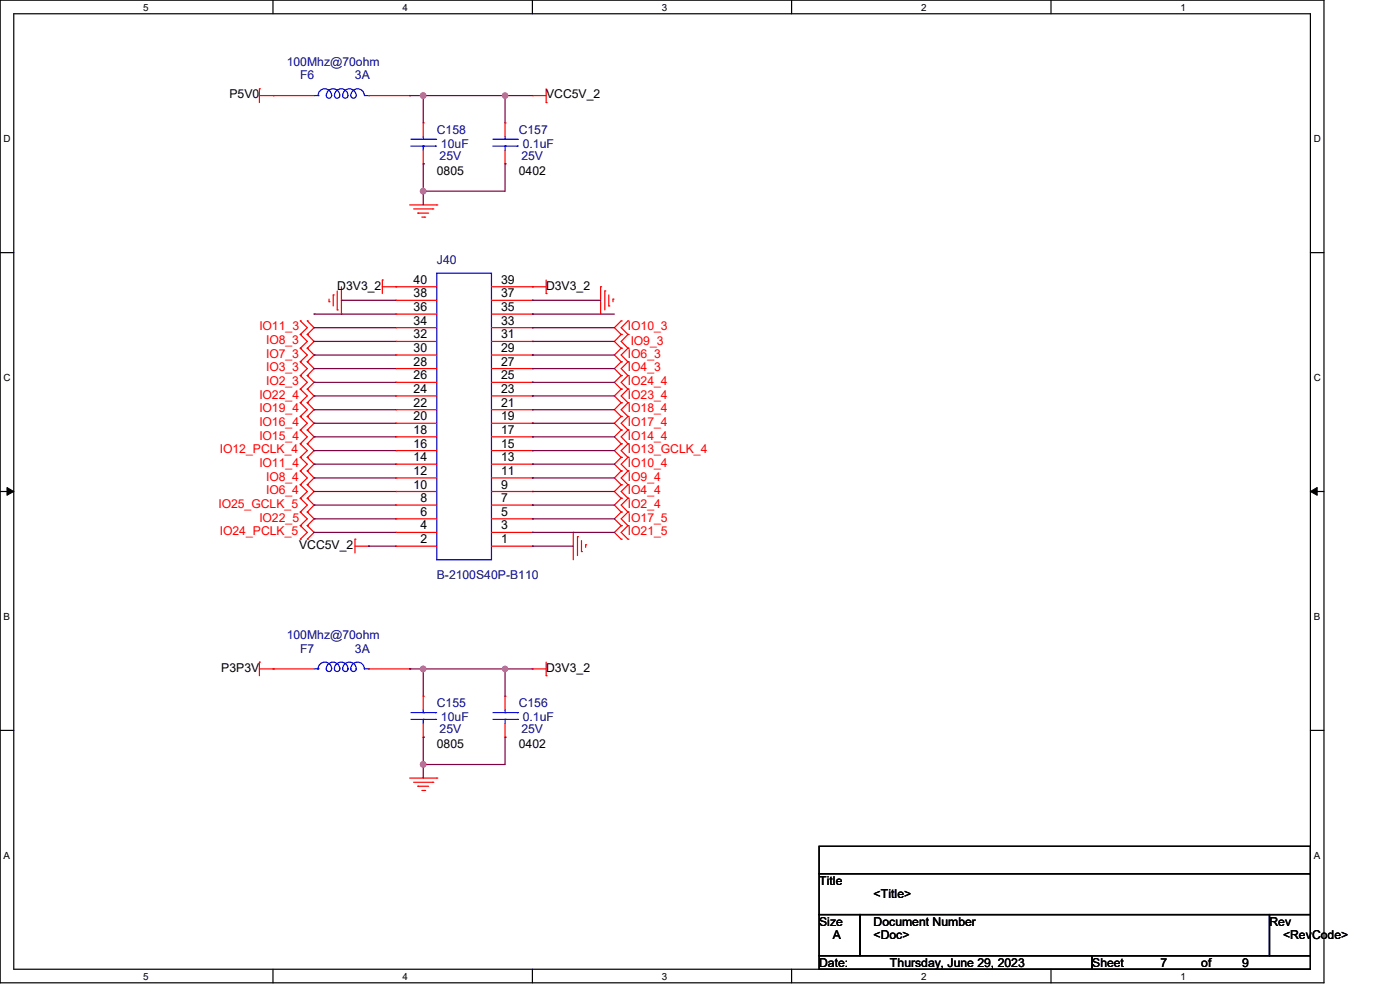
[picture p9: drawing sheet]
<svg xmlns="http://www.w3.org/2000/svg" width="297mm" height="210mm" viewBox="0 0 297 210" stroke-linecap="round" stroke-linejoin="round" font-family="sans-serif">
<path d="M0 0h280.9v208.5h-280.9zM2.9 2.9h275.1v202.7h-275.1z" fill="none" stroke="#000" stroke-width=".25"/>
<g fill="#fff">
<path d="M30.4 .3h1.1v2.4h-1.1z"/>
<path d="M30.4 205.9h1.1v2.3h-1.1z"/>
</g>
<path d="M57.9 0v2.9M57.9 205.6v2.9" fill="none" stroke="#000" stroke-width=".25"/>
<g fill="#fff">
<path d="M85.4 .3h1.1v2.4h-1.1z"/>
<path d="M85.4 205.9h1.1v2.3h-1.1z"/>
</g>
<path d="M112.9 0v2.9M112.9 205.6v2.9" fill="none" stroke="#000" stroke-width=".25"/>
<g fill="#fff">
<path d="M140.4 .3h1.2v2.4h-1.2z"/>
<path d="M140.4 205.9h1.2v2.3h-1.2z"/>
</g>
<path d="M167.9 0v2.9M167.9 205.6v2.9" fill="none" stroke="#000" stroke-width=".25"/>
<g fill="#fff">
<path d="M195.4 .3h1.2v2.4h-1.2z"/>
<path d="M195.4 205.9h1.2v2.3h-1.2z"/>
</g>
<path d="M223 0v2.9M223 205.6v2.9" fill="none" stroke="#000" stroke-width=".25"/>
<g fill="#fff">
<path d="M250.4 .3h1.2v2.4h-1.2z"/>
<path d="M250.4 205.9h1.2v2.3h-1.2z"/>
<path d="M.8 28.2h1.4v2.4h-1.4z"/>
<path d="M278.7 28.2h1.5v2.4h-1.5z"/>
<path d="M.8 78.9h1.4v2.3h-1.4z"/>
<path d="M278.7 78.9h1.5v2.3h-1.5z"/>
</g>
<path d="M0 53.6h2.9M278 53.6h2.9" fill="none" stroke="#000" stroke-width=".25"/>
<g fill="#fff">
<path d="M.8 129.6h1.3v2.3h-1.3z"/>
<path d="M278.7 129.6h1.4v2.3h-1.4z"/>
</g>
<path d="M0 104.3h2.9M278 104.3h2.9" fill="none" stroke="#000" stroke-width=".25"/>
<path d="M1.5 103.4l1.4 .9-1.4 .8zM278 104.3l1.4-.9v1.7z" fill="#000" stroke="#000" stroke-width=".21"/>
<g fill="#fff">
<path d="M.8 180.3h1.3v2.3h-1.3z"/>
<path d="M278.7 180.3h1.4v2.3h-1.4z"/>
</g>
<path d="M0 154.9h2.9M278 154.9h2.9M173.8 179.5h104.2v5.8h-104.2zM173.8 185.3h104.2v8.7h-104.2zM173.8 194h8.7v8.7h-8.7zM182.5 194h86.8v8.7h-86.8zM269.3 194h8.7v8.7h-8.7zM173.8 202.7h57.9v2.9h-57.9zM231.7 202.7h46.3v2.9h-46.3z" fill="none" stroke="#000" stroke-width=".25"/>
<g fill="none" stroke="#f00" stroke-width=".25">
<path d="M55 18.8h.1M55 18.8v3M115.9 18.8v3M55 20.3h11.6M58 20.3h.1M78.2 20.3h8.7M86.9 20.3h.1M89.8 26.1h.1M89.8 34.8h.1M89.8 26.1v2.9M89.8 31.9v2.9M107.1 26.1h.1"/>
<path d="M107.1 34.8h.1M107.1 26.1v2.9M107.1 31.9v2.9M112.9 20.3h.1M112.9 20.3h3M115.9 21.8h.1M81.1 59.4h.1M81.1 59.4v2.9M86.9 43.5h5.8M87.8 44.3h4M88.6 45.2h.1M88.6 45.2h2.3"/>
<path d="M89.5 46.1h.6M90.1 46.1h.1M91.8 44.3h.1M92.7 43.5h.1M115.9 59.4v2.9M63.7 79.7h.1M63.7 68.1h.1M63.7 71h.1M63.7 73.9h.1M63.7 76.8h.1M63.7 79.7l1.5 1.4-1.5 1.4M63.7 68.1l1.5 1.4-1.5 1.5"/>
<path d="M63.7 73.9l1.5 1.4-1.5 1.5M63.7 76.8l1.5 1.4-1.5 1.5M63.7 71l1.5 1.4-1.5 1.5M65.2 79.7h.1M65.2 71h.1M65.2 68.1h.1M65.2 76.8h.1M65.2 73.9h.1M65.2 79.7l1.4 1.4-1.4 1.4M65.2 68.1l1.4 1.4-1.4 1.5M65.2 73.9l1.4 1.4-1.4 1.5M65.2 76.8l1.4 1.4-1.4 1.5"/>
<path d="M65.2 71l1.4 1.4-1.4 1.5M69.8 64h.1M69.8 63.5v.5M70.7 62.6h.1M70.7 62.6v2.3M71.5 65.7h.1M71.5 61.7v4M72.4 66.6h.1M72.4 60.8v5.8M81.1 60.8h11.6M84 60.8h.1M84 78.2h.1"/>
<path d="M84 75.3h.1M84 72.4h.1M84 69.5h.1M84 66.6h.1M84 63.7h.1M84 78.2h8.7M84 75.3h8.7M84 72.4h8.7M84 69.5h8.7M84 66.6h8.7M84 63.7h8.7M104.3 60.8h11.6"/>
<path d="M104.3 78.2h8.6M104.3 75.3h8.6M104.3 72.4h8.6M104.3 69.5h8.6M104.3 66.6h8.6M104.3 63.7h8.6M112.9 60.8h.1M112.9 78.2h.1M112.9 75.3h.1M112.9 72.4h.1M112.9 69.5h.1M112.9 66.6h.1"/>
<path d="M112.9 63.7h.1M115.9 62.3h.1M127.4 60.8h.1M127.4 60.8v5.8M128.3 61.7h.1M128.3 61.7v4M129.2 64.9h.1M129.2 62.6v2.3M130 63.5h.1M130 63.5v.5M131.8 79.7h.1M131.8 68.1h.1"/>
<path d="M131.8 71h.1M131.8 73.9h.1M131.8 76.8h.1M131.8 79.7l-1.5 1.4 1.5 1.4M131.8 68.1l-1.5 1.4 1.5 1.5M131.8 73.9l-1.5 1.4 1.5 1.5M131.8 71l-1.5 1.4 1.5 1.5M131.8 76.8l-1.5 1.4 1.5 1.5M133.2 79.7h.1M133.2 71h.1M133.2 68.1h.1M133.2 76.8h.1"/>
<path d="M133.2 73.9h.1M133.2 79.7l-1.4 1.4 1.4 1.4M133.2 68.1l-1.4 1.4 1.4 1.5M133.2 73.9l-1.4 1.4 1.4 1.5M133.2 71l-1.4 1.4 1.4 1.5M133.2 76.8l-1.4 1.4 1.4 1.5M63.7 91.2h.1M63.7 94.1h.1M63.7 85.4h.1M63.7 88.3h.1M63.7 82.5h.1M63.7 99.9h.1"/>
<path d="M63.7 97h.1M63.7 91.2l1.5 1.5-1.5 1.4M63.7 85.4l1.5 1.5-1.5 1.4M63.7 88.3l1.5 1.5-1.5 1.4M63.7 82.5l1.5 1.5-1.5 1.4M63.7 99.9l1.5 1.5-1.5 1.4M63.7 94.1l1.5 1.5-1.5 1.4M63.7 97l1.5 1.5-1.5 1.4M65.2 94.1h.1M65.2 91.2h.1M65.2 88.3h.1M65.2 85.4h.1"/>
<path d="M65.2 82.5h.1M65.2 99.9h.1M65.2 97h.1M65.2 91.2l1.4 1.5-1.4 1.4M65.2 85.4l1.4 1.5-1.4 1.4M65.2 88.3l1.4 1.5-1.4 1.4M65.2 82.5l1.4 1.5-1.4 1.4M65.2 99.9l1.4 1.5-1.4 1.4M65.2 94.1l1.4 1.5-1.4 1.4M65.2 97l1.4 1.5-1.4 1.4M84 98.5h.1M84 95.6h.1"/>
<path d="M84 92.7h.1M84 89.8h.1M84 86.9h.1M84 84h.1M84 81.1h.1M84 98.5h8.7M84 95.6h8.7M84 92.7h8.7M84 89.8h8.7M84 86.9h8.7M84 84h8.7M84 81.1h8.7"/>
<path d="M104.3 98.5h8.6M104.3 95.6h8.6M104.3 92.7h8.6M104.3 89.8h8.6M104.3 86.9h8.6M104.3 84h8.6M104.3 81.1h8.6M112.9 98.5h.1M112.9 95.6h.1M112.9 92.7h.1M112.9 89.8h.1M112.9 86.9h.1"/>
<path d="M112.9 84h.1M112.9 81.1h.1M131.8 82.5h.1M131.8 85.4h.1M131.8 88.3h.1M131.8 94.1h.1M131.8 97h.1M131.8 91.2h.1M131.8 99.9h.1M131.8 85.4l-1.5 1.5 1.5 1.4M131.8 82.5l-1.5 1.5 1.5 1.4M131.8 94.1l-1.5 1.5 1.5 1.4"/>
<path d="M131.8 88.3l-1.5 1.5 1.5 1.4M131.8 99.9l-1.5 1.5 1.5 1.4M131.8 91.2l-1.5 1.5 1.5 1.4M131.8 97l-1.5 1.5 1.5 1.4M133.2 82.5h.1M133.2 88.3h.1M133.2 85.4h.1M133.2 97h.1M133.2 94.1h.1M133.2 91.2h.1M133.2 99.9h.1M133.2 85.4l-1.4 1.5 1.4 1.4"/>
<path d="M133.2 82.5l-1.4 1.5 1.4 1.4M133.2 94.1l-1.4 1.5 1.4 1.4M133.2 88.3l-1.4 1.5 1.4 1.4M133.2 99.9l-1.4 1.5 1.4 1.4M133.2 91.2l-1.4 1.5 1.4 1.4M133.2 97l-1.4 1.5 1.4 1.4M63.7 102.8h.1M63.7 105.7h.1M63.7 111.5h.1M63.7 114.4h.1M63.7 108.6h.1M63.7 102.8l1.5 1.5-1.5 1.4"/>
<path d="M63.7 111.5l1.5 1.4-1.5 1.5M63.7 105.7l1.5 1.4-1.5 1.5M63.7 108.6l1.5 1.5-1.5 1.4M65.2 105.7h.1M65.2 102.8h.1M65.2 114.4h.1M65.2 111.5h.1M65.2 108.6h.1M65.2 102.8l1.4 1.5-1.4 1.4M65.2 111.5l1.4 1.4-1.4 1.5M65.2 105.7l1.4 1.4-1.4 1.5M65.2 108.6l1.4 1.5-1.4 1.4"/>
<path d="M75.3 114.4h.1M75.3 115.9h2.9M75.3 114.4v2.9M78.2 115.9h.1M84 115.9h.1M84 112.9h.1M84 110.1h.1M84 107.1h.1M84 104.3h.1M84 101.4h.1M84 115.9h8.7M84 112.9h8.7"/>
<path d="M84 110.1h8.7M84 107.1h8.7M84 104.3h8.7M84 101.4h8.7M104.3 115.9h8.6M104.3 112.9h8.6M104.3 110.1h8.6M104.3 107.1h8.6M104.3 104.3h8.6M104.3 101.4h8.6M112.9 115.9h.1M112.9 112.9h.1"/>
<path d="M112.9 110.1h.1M112.9 107.1h.1M112.9 104.3h.1M112.9 101.4h.1M121.6 112.9h.1M121.6 112.9v5.8M122.5 113.8h.1M122.5 113.8v4.1M123.4 117h.1M123.4 114.7v2.3M124.2 115.6h.1M124.2 115.6v.5"/>
<path d="M131.8 105.7h.1M131.8 108.6h.1M131.8 102.8h.1M131.8 111.5h.1M131.8 114.4h.1M131.8 105.7l-1.5 1.4 1.5 1.5M131.8 102.8l-1.5 1.5 1.5 1.4M131.8 108.6l-1.5 1.5 1.5 1.4M131.8 111.5l-1.5 1.4 1.5 1.5M133.2 108.6h.1M133.2 105.7h.1M133.2 102.8h.1"/>
<path d="M133.2 111.5h.1M133.2 114.4h.1M133.2 105.7l-1.4 1.4 1.4 1.5M133.2 102.8l-1.4 1.5 1.4 1.4M133.2 108.6l-1.4 1.5 1.4 1.4M133.2 111.5l-1.4 1.4 1.4 1.5M55 140.5h.1M55 140.5v2.8M55 141.9h11.6M58 141.9h.1M78.2 141.9h8.7M86.9 141.9h.1"/>
<path d="M89.8 147.7h.1M89.8 156.4h.1M89.8 147.7v2.9M89.8 153.5v2.9M107.1 147.7h.1M107.1 156.4h.1M107.1 147.7v2.9M107.1 153.5v2.9M112.9 141.9h.1M112.9 141.9h3M115.9 143.3h.1M115.9 140.5v2.8"/>
<path d="M86.9 165.1h5.8M87.8 165.9h4M88.6 166.8h.1M88.6 166.8h2.3M89.5 167.7h.6M90.1 167.7h.1M91.8 165.9h.1M92.7 165.1h.1"/>
</g>
<g fill="none" stroke="#00f" stroke-width=".25">
<path d="M66.6 20.3h.9M67.5 20.3h.1M67.5 20.3a1.42 1.42 0 0 1 1.5-1.5 1.42 1.42 0 0 1 1.3 1.8 .58 .58 0 0 1-.7 .2 .58 .58 0 0 1-.4-.5 1.42 1.42 0 0 1 1.6-1.5 1.42 1.42 0 0 1 1.2 1.8 .58 .58 0 0 1-.6 .2 .58 .58 0 0 1-.4-.5 1.42 1.42 0 0 1 1.5-1.5 1.42 1.42 0 0 1 1.3 1.8 .58 .58 0 0 1-.7 .2 .58 .58 0 0 1-.4-.5 1.42 1.42 0 0 1 1.5-1.5 1.42 1.42 0 0 1 1.3 1.8 .58 .58 0 0 1-.6 .2 .58 .58 0 0 1-.5-.5 1.44 1.44 0 0 1 1.5-1.5 1.44 1.44 0 0 1 1.4 1.5M77.3 20.3h.9M78.2 20.3h.1M87.2 31h5.2M87.2 29.5h5.2M89.8 29.5h.1M89.8 31h.1M89.8 29v.5M89.8 31v.9M92.4 31h.1"/>
<path d="M92.4 29.5h.1M104.6 31h5.2M104.6 29.5h5.2M107.1 29.5h.1M107.1 31h.1M107.1 29v.5M107.1 31v.9M109.8 31h.1M109.8 29.5h.1M92.7 58h11.6v60.7h-11.6zM66.6 141.9h.9M67.5 141.9h.1"/>
<path d="M67.5 141.9a1.44 1.44 0 0 1 1.4-1.4 1.44 1.44 0 0 1 1.5 1.4 .57 .57 0 0 1-.6 .6 .57 .57 0 0 1-.6-.6 1.44 1.44 0 0 1 1.5-1.4 1.44 1.44 0 0 1 1.4 1.4 .57 .57 0 0 1-.6 .6 .57 .57 0 0 1-.5-.6 1.44 1.44 0 0 1 1.4-1.4 1.44 1.44 0 0 1 1.4 1.4 .57 .57 0 0 1-.5 .6 .57 .57 0 0 1-.6-.6 1.44 1.44 0 0 1 1.4-1.4 1.44 1.44 0 0 1 1.5 1.4 .57 .57 0 0 1-.6 .6 .57 .57 0 0 1-.6-.6 1.44 1.44 0 0 1 1.5-1.4 1.44 1.44 0 0 1 1.4 1.4M77.3 141.9h.9M78.2 141.9h.1M87.2 152.6h5.2M87.2 151.2h5.2M89.8 151.2h.1M89.8 152.6h.1M89.8 150.6v.6M89.8 152.6v.9M92.4 152.6h.1M92.4 151.2h.1M104.6 152.6h5.2"/>
<path d="M104.6 151.2h5.2M107.1 151.2h.1M107.1 152.6h.1M107.1 150.6v.6M107.1 152.6v.9M109.8 152.6h.1M109.8 151.2h.1"/>
</g>
<g fill="none" stroke="#800040" stroke-width=".25">
<path d="M86.9 20.3h.1M86.9 20.3h26M89.8 20.3h.1M89.8 34.8h.1M89.8 20.3v5.8M89.8 34.8v8.7M107.1 20.3h.1M107.1 34.8h.1M107.1 20.3v5.8M107.1 34.8v5.8h-17.3M89.8 40.6h.1M66.6 72.4h.1"/>
<path d="M66.6 75.3h.1M66.6 78.2h.1M66.6 66.6h.1M66.6 69.5h.1M66.6 69.5h17.4M66.6 72.4h17.4M66.6 75.3h17.4M66.6 78.2h17.4M66.6 66.6h17.4M72.4 63.7h.1M72.4 63.7h11.6M112.9 63.7h.1"/>
<path d="M112.9 69.5h.1M112.9 72.4h.1M112.9 75.3h.1M112.9 78.2h.1M112.9 66.6h.1M112.9 63.7h14.5M112.9 69.5h17.4M112.9 72.4h17.4M112.9 75.3h17.4M112.9 78.2h17.4M112.9 66.6h17.4M66.6 86.9h.1"/>
<path d="M66.6 89.8h.1M66.6 92.7h.1M66.6 95.6h.1M66.6 98.5h.1M66.6 81.1h.1M66.6 84h.1M66.6 95.6h17.4M66.6 98.5h17.4M66.6 81.1h17.4M66.6 84h17.4M66.6 86.9h17.4M66.6 89.8h17.4"/>
<path d="M66.6 92.7h17.4M112.9 95.6h.1M112.9 98.5h.1M112.9 81.1h.1M112.9 84h.1M112.9 86.9h.1M112.9 89.8h.1M112.9 92.7h.1M112.9 95.6h17.4M112.9 98.5h17.4M112.9 81.1h17.4M112.9 84h17.4"/>
<path d="M112.9 86.9h17.4M112.9 89.8h17.4M112.9 92.7h17.4M66.6 110.1h.1M66.6 112.9h.1M66.6 107.1h.1M66.6 104.3h.1M66.6 101.4h.1M66.6 110.1h17.4M66.6 112.9h17.4M66.6 107.1h17.4M66.6 104.3h17.4"/>
<path d="M66.6 101.4h17.4M78.2 115.9h.1M78.2 115.9h5.8M112.9 115.9h.1M112.9 107.1h.1M112.9 110.1h.1M112.9 112.9h.1M112.9 104.3h.1M112.9 101.4h.1M112.9 110.1h17.4M112.9 112.9h17.4M112.9 115.9h8.7"/>
<path d="M112.9 107.1h17.4M112.9 104.3h17.4M112.9 101.4h17.4M86.9 141.9h.1M86.9 141.9h26M89.8 141.9h.1M89.8 156.4h.1M89.8 141.9v5.8M89.8 156.4v8.7M107.1 141.9h.1M107.1 156.4h.1M107.1 141.9v5.8"/>
<path d="M107.1 156.4v5.8h-17.3M89.8 162.2h.1"/>
</g>
<g fill="#f0f" stroke="#f0f" stroke-width=".25">
<circle cx="89.8" cy="162.2" r=".57"/>
<circle cx="89.8" cy="40.6" r=".57"/>
<circle cx="89.8" cy="141.9" r=".57"/>
<circle cx="107.1" cy="141.9" r=".55"/>
<circle cx="89.8" cy="20.3" r=".57"/>
<circle cx="107.1" cy="20.3" r=".55"/>
</g>
<g font-size="2.6" fill="#000080">
<text x="60.8" y="13.9">100Mhz@70ohm</text>
<text x="63.7" y="16.8">F6</text>
<text x="75.3" y="16.8">3A</text>
<text x="92.7" y="28.4">C158</text>
<text x="110.1" y="28.4">C157</text>
<text x="93.3" y="33.9">25V</text>
<text x="93.6" y="31.3">10uF</text>
<text x="110.6" y="33.9">25V</text>
<text x="110.9" y="31.3">0.1uF</text>
<text x="92.7" y="55.9">J40</text>
<text x="92.7" y="122.8">B-2100S40P-B110</text>
<text x="60.8" y="135.6">100Mhz@70ohm</text>
<text x="63.7" y="138.4">F7</text>
<text x="75.3" y="138.4">3A</text>
<text x="92.7" y="150">C155</text>
<text x="93.3" y="155.5">25V</text>
<text x="93.6" y="152.9">10uF</text>
<text x="110.1" y="150">C156</text>
<text x="110.6" y="155.5">25V</text>
<text x="110.9" y="152.9">0.1uF</text>
</g>
<g font-size="2.6">
<text x="48.7" y="20.9">P5V0</text>
<text x="115.9" y="20.9">VCC5V_2</text>
<text x="92.7" y="37.1">0805</text>
<text x="110.1" y="37.1">0402</text>
<text x="71.5" y="61.4">D3V3_2</text>
<text x="87.8" y="66">36</text>
<text x="87.8" y="63.1">38</text>
<text x="87.8" y="60.2">40</text>
<text x="106.3" y="66">35</text>
<text x="106.3" y="63.1">37</text>
<text x="106.3" y="60.2">39</text>
<text x="115.9" y="61.4">D3V3_2</text>
<text x="87.8" y="71.8">32</text>
<text x="87.8" y="68.9">34</text>
<text x="106.3" y="71.8">31</text>
<text x="106.3" y="68.9">33</text>
<text x="87.8" y="77.6">28</text>
<text x="87.8" y="74.7">30</text>
<text x="106.3" y="77.6">27</text>
<text x="106.3" y="74.7">29</text>
<text x="87.8" y="83.4">24</text>
<text x="87.8" y="80.5">26</text>
<text x="106.3" y="83.4">23</text>
<text x="106.3" y="80.5">25</text>
<text x="87.8" y="89.2">20</text>
<text x="87.8" y="86.3">22</text>
<text x="106.3" y="89.2">19</text>
<text x="106.3" y="86.3">21</text>
<text x="87.8" y="95">16</text>
<text x="87.8" y="92">18</text>
<text x="106.3" y="95">15</text>
<text x="106.3" y="92">17</text>
<text x="87.8" y="100.8">12</text>
<text x="87.8" y="97.8">14</text>
<text x="106.3" y="100.8">11</text>
<text x="106.3" y="97.8">13</text>
<text x="87.8" y="103.6">10</text>
<text x="89.2" y="106.5">8</text>
<text x="106.3" y="106.5">7</text>
<text x="106.3" y="103.6">9</text>
<text x="89.2" y="112.3">4</text>
<text x="89.2" y="109.4">6</text>
<text x="106.3" y="112.3">3</text>
<text x="106.3" y="109.4">5</text>
<text x="63.5" y="116.5">VCC5V_2</text>
<text x="89.2" y="115.2">2</text>
<text x="106.3" y="115.2">1</text>
<text x="46.9" y="142.5">P3P3V</text>
<text x="115.9" y="142.5">D3V3_2</text>
<text x="92.7" y="158.7">0805</text>
<text x="110.1" y="158.7">0402</text>
<text x="173.8" y="187.7">Title</text>
<text x="185.3" y="190.6">&lt;Title&gt;</text>
<text x="173.8" y="196.3">Size</text>
<text x="185.3" y="196.3">Document Number</text>
<text x="269.3" y="196.3">Rev</text>
<text x="176.7" y="199.3">A</text>
<text x="185.3" y="199.3">&lt;Doc&gt;</text>
<text x="272.2" y="199.3">&lt;RevCode&gt;</text>
<text x="173.8" y="205.1">Date:</text>
<text x="188.8" y="205.1">Thursday, June 29, 2023</text>
<text x="231.7" y="205.1">Sheet</text>
<text x="246.2" y="205.1">7</text>
<text x="254.8" y="205.1">of</text>
<text x="263.5" y="205.1">9</text>
</g>
<g font-size="2.6" fill="#f00">
<text x="55" y="70.1">IO11_3</text>
<text x="133.2" y="70.1">IO10_3</text>
<text x="56.5" y="75.9">IO7_3</text>
<text x="56.5" y="73">IO8_3</text>
<text x="133.2" y="75.9">IO6_3</text>
<text x="133.8" y="73.3">IO9_3</text>
<text x="56.5" y="81.7">IO2_3</text>
<text x="56.5" y="78.8">IO3_3</text>
<text x="133.2" y="81.7">IO24_4</text>
<text x="133.2" y="78.8">IO4_3</text>
<text x="55" y="87.5">IO19_4</text>
<text x="55" y="84.6">IO22_4</text>
<text x="133.2" y="87.5">IO18_4</text>
<text x="133.2" y="84.6">IO23_4</text>
<text x="55" y="93.3">IO15_4</text>
<text x="55" y="90.4">IO16_4</text>
<text x="133.2" y="90.4">IO17_4</text>
<text x="133.2" y="93.3">IO14_4</text>
<text x="46.7" y="96.2">IO12_PCLK_4</text>
<text x="55" y="99.1">IO11_4</text>
<text x="56.5" y="102">IO8_4</text>
<text x="133.2" y="96.2">IO13_GCLK_4</text>
<text x="133.2" y="102">IO9_4</text>
<text x="133.2" y="99.1">IO10_4</text>
<text x="46.4" y="107.7">IO25_GCLK_5</text>
<text x="56.5" y="104.9">IO6_4</text>
<text x="133.2" y="107.7">IO2_4</text>
<text x="133.2" y="104.9">IO4_4</text>
<text x="46.7" y="113.5">IO24_PCLK_5</text>
<text x="55" y="110.7">IO22_5</text>
<text x="133.2" y="110.7">IO17_5</text>
<text x="133.2" y="113.5">IO21_5</text>
</g>
<g font-size="2.1">
<text x="30.4" y="2.2">5</text>
<text x="85.4" y="2.2">4</text>
<text x="140.4" y="2.2">3</text>
<text x="195.4" y="2.2">2</text>
<text x="250.4" y="2.2">1</text>
<text x=".8" y="30.1">D</text>
<text x="278.7" y="30.1">D</text>
<text x=".8" y="80.8">C</text>
<text x="278.7" y="80.8">C</text>
<text x=".8" y="131.5">B</text>
<text x="278.7" y="131.5">B</text>
<text x=".8" y="182.2">A</text>
<text x="278.7" y="182.2">A</text>
<text x="30.4" y="207.8">5</text>
<text x="85.4" y="207.8">4</text>
<text x="140.4" y="207.8">3</text>
<text x="195.4" y="207.8">2</text>
<text x="250.4" y="207.8">1</text>
</g>
</svg>
